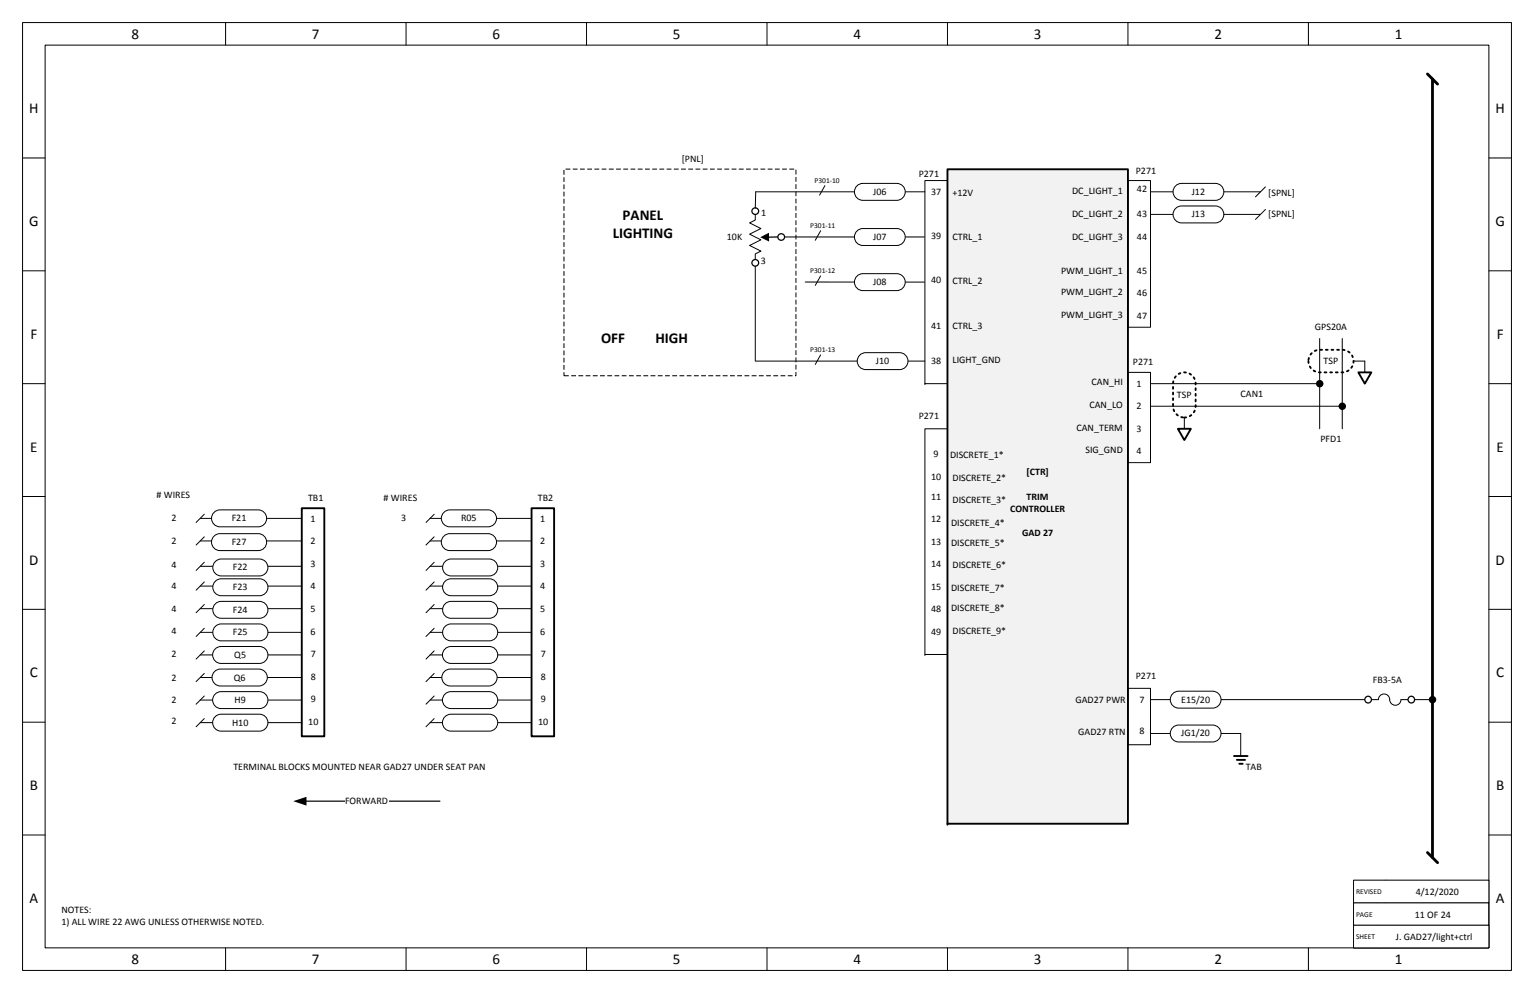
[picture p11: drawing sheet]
<svg xmlns="http://www.w3.org/2000/svg" width="432mm" height="279mm" viewBox="0 0 432 279" stroke-linecap="round" stroke-linejoin="round" font-family="sans-serif">
<path d="M317.5 104.8h6.3v25.4h-6.3zM317.5 130.2h.1" fill="none" stroke="#000" stroke-width=".28"/>
<path d="M260.3 120.6h6.4v63.5h-6.4z" fill="#fff"/>
<path d="M260.3 120.6h6.4v63.5h-6.4zM260.3 184.1h.1" fill="none" stroke="#000" stroke-width=".28"/>
<path d="M158.7 105.7h65.3v-58.1h-65.3v58.1" fill="none" stroke="#000" stroke-width=".28" stroke-dasharray="1.4 .7" stroke-linecap="butt"/>
<path d="M381 260.3h7.3v6.4h-7.3z" fill="#fff"/>
<path d="M388.3 260.3h-7.3v6.4h7.3" fill="none" stroke="#000" stroke-width=".28"/>
<path d="M388.3 260.3h30.8v6.4h-30.8z" fill="#fff"/>
<path d="M388.3 260.3h30.8v6.4h-30.8" fill="none" stroke="#000" stroke-width=".28"/>
<path d="M381 254h6.6v6.3h-6.6z" fill="#fff"/>
<path d="M387.6 254h-6.6v6.3h6.6" fill="none" stroke="#000" stroke-width=".28"/>
<path d="M387.6 254h31.5v6.3h-31.5z" fill="#fff"/>
<g fill="none" stroke="#000" stroke-width=".28">
<path d="M6.3 6.3h419.1v266.7h-419.1zM12.7 12.7h406.4v254h-406.4zM63.5 6.3v6.4M114.3 6.3v6.4M165.1 6.3v6.4M215.9 6.3v6.4M266.7 6.3v6.4M317.5 6.3v6.4M368.3 6.3v6.4M6.3 44.4h6.4M419.1 44.4h6.3M6.3 76.2h6.4"/>
<path d="M419.1 76.2h6.3M6.3 107.9h6.4M419.1 107.9h6.3M6.3 139.7h6.4M419.1 139.7h6.3M6.3 171.4h6.4M419.1 171.4h6.3M6.3 203.2h6.4M419.1 203.2h6.3M6.3 234.9h6.4M419.1 234.9h6.3M387.6 254h31.5v6.3h-31.5"/>
<path d="M63.5 266.7v6.4M114.3 266.7v6.4M165.1 266.7v6.4M215.9 266.7v6.4M266.7 266.7v6.4M317.5 266.7v6.4M368.3 266.7v6.4"/>
</g>
<path d="M317.5 193.7h6.3v15.8h-6.3z" fill="#fff"/>
<path d="M317.5 193.7h6.3v15.8h-6.3zM317.5 209.5h.1" fill="none" stroke="#000" stroke-width=".28"/>
<path d="M260.3 50.8h6.4v57.1h-6.4z" fill="#fff"/>
<path d="M260.3 50.8h6.4v57.1h-6.4zM260.3 107.9h.1" fill="none" stroke="#000" stroke-width=".28"/>
<path d="M317.5 50.8h6.3v41.3h-6.3z" fill="#fff"/>
<path d="M317.5 50.8h6.3v41.3h-6.3zM317.5 92.1h.1" fill="none" stroke="#000" stroke-width=".28"/>
<path d="M266.7 47.6h50.8v184.2h-50.8z" fill="#f2f2f2"/>
<path d="M266.7 47.6h50.8v184.2h-50.8z" fill="none" stroke="#000" stroke-width=".53"/>
<circle cx="266.7" cy="231.8" r=".26" fill="#000"/>
<path d="M323.8 54h31M356.2 52.6l-2.8 2.8M356.2 58.9l-2.8 2.8M212.6 60.3v1.6l-1.6 .8 3.2 1.6-3.2 1.6 3.2 1.6-3.2 1.6 3.2 1.6-1.6 .7v1.6M323.8 60.3h31M323.8 206.4h25.4v6.3" fill="none" stroke="#000" stroke-width=".28"/>
<circle cx="212.6" cy="59.4" r=".94" fill="#fff"/>
<circle cx="212.6" cy="59.4" r=".94" fill="none" stroke="#000" stroke-width=".35"/>
<circle cx="212.6" cy="74" r=".94" fill="#fff"/>
<g fill="none" stroke="#000" stroke-width=".35">
<path d="M218.9 66.7h-2.7"/>
<circle cx="212.6" cy="74" r=".94"/>
</g>
<path d="M214 66.8l2.5-1.3v2.5z" fill="#000"/>
<circle cx="219.9" cy="66.7" r=".94" fill="#fff"/>
<circle cx="219.9" cy="66.7" r=".94" fill="none" stroke="#000" stroke-width=".35"/>
<path d="M260.3 54h-47.6l-.1 4.6M212.6 74.9v26.7M220.9 66.7h39.3M226.7 79.4h33.5M212.7 101.6h47.6M323.8 107.9h47.7M323.8 114.3h54M333.4 117.5v3.1" fill="none" stroke="#000" stroke-width=".28"/>
<g fill="#000">
<circle cx="371.5" cy="108" r="1.05"/>
<circle cx="377.8" cy="114.3" r="1.05"/>
</g>
<path d="M333.4 117.5a3.2 3.2 0 0 0 3.1-3.2v-6.4a3.2 3.2 0 0 0-3.1-3.1 3.2 3.2 0 0 0-3.2 3.1v6.4a3.2 3.2 0 0 0 3.2 3.2" fill="none" stroke="#000" stroke-width=".53" stroke-dasharray=".5 1.1"/>
<path d="M331.6 120.6h3.6l-1.8 3.2z" fill="#fff"/>
<path d="M331.6 120.6h3.6l-1.8 3.2z" fill="none" stroke="#000" stroke-width=".53"/>
<path d="M323.8 196.8h60.4M386 196.8h2a1.66 1.66 0 0 1 1.9-1.5 1.66 1.66 0 0 1 1.4 2.1 1.59 1.59 0 0 0 1.7 1 1.59 1.59 0 0 0 1.4-1.6h1.9M397.3 196.8h5.9" fill="none" stroke="#000" stroke-width=".28"/>
<path d="M401.8 20.8l2.9 2.9M403.2 22.2v219.1M401.8 239.9l2.9 2.8" fill="none" stroke="#000" stroke-width=".79"/>
<circle cx="403.2" cy="196.9" r="1.05" fill="#000"/>
<circle cx="397.3" cy="196.9" r=".93" fill="#fff"/>
<circle cx="397.3" cy="196.9" r=".93" fill="none" stroke="#000" stroke-width=".35"/>
<circle cx="385.1" cy="196.9" r=".94" fill="#fff"/>
<circle cx="385.1" cy="196.9" r=".94" fill="none" stroke="#000" stroke-width=".35"/>
<path d="M371.5 95.2v25.4M377.8 95.2v25.4M384.2 101.6v3.2" fill="none" stroke="#000" stroke-width=".28"/>
<path d="M368.3 101.6a3.2 3.2 0 0 0 3.2 3.2h6.3a3.2 3.2 0 0 0 3.2-3.2 3.2 3.2 0 0 0-3.2-3.2h-6.3a3.2 3.2 0 0 0-3.2 3.2" fill="none" stroke="#000" stroke-width=".53" stroke-dasharray=".5 1.1"/>
<path d="M382.4 104.8h3.6l-1.8 3.1z" fill="#fff"/>
<path d="M382.4 104.8h3.6l-1.8 3.1zM347.3 212.7h3.9M348.1 213.8h2.4M348.8 214.9h1" fill="none" stroke="#000" stroke-width=".53"/>
<path d="M381 101.6h3.2" fill="none" stroke="#000" stroke-width=".28"/>
<path d="M381 260.3h7.3v6.4h-7.3z" fill="#fff"/>
<path d="M388.3 260.3h-7.3v6.4h7.3" fill="none" stroke="#000" stroke-width=".28"/>
<path d="M388.3 260.3h30.8v6.4h-30.8z" fill="#fff"/>
<path d="M388.3 260.3h30.8v6.4h-30.8" fill="none" stroke="#000" stroke-width=".28"/>
<path d="M241 52.5a2.36 2.36 0 0 1 1.9-.9h9.5a2.38 2.38 0 0 1 2.4 2.4 2.38 2.38 0 0 1-2.4 2.4h-9.5a2.39 2.39 0 0 1-2.2-1.4 2.39 2.39 0 0 1 .3-2.5z" fill-rule="evenodd" fill="#fff"/>
<path d="M241 52.5a2.36 2.36 0 0 1 1.9-.9h9.5a2.38 2.38 0 0 1 2.4 2.4 2.38 2.38 0 0 1-2.4 2.4h-9.5a2.39 2.39 0 0 1-2.2-1.4 2.39 2.39 0 0 1 .3-2.5z" fill="none" stroke="#000" stroke-width=".28"/>
<path d="M241 65.2a2.36 2.36 0 0 1 1.9-.9h9.5a2.38 2.38 0 0 1 2.4 2.4 2.38 2.38 0 0 1-2.4 2.4h-9.5a2.39 2.39 0 0 1-2.2-1.4 2.39 2.39 0 0 1 .3-2.5z" fill-rule="evenodd" fill="#fff"/>
<path d="M241 65.2a2.36 2.36 0 0 1 1.9-.9h9.5a2.38 2.38 0 0 1 2.4 2.4 2.38 2.38 0 0 1-2.4 2.4h-9.5a2.39 2.39 0 0 1-2.2-1.4 2.39 2.39 0 0 1 .3-2.5z" fill="none" stroke="#000" stroke-width=".28"/>
<path d="M241 77.9a2.36 2.36 0 0 1 1.9-.9h9.5a2.38 2.38 0 0 1 2.4 2.4 2.38 2.38 0 0 1-2.4 2.4h-9.5a2.39 2.39 0 0 1-2.2-1.4 2.39 2.39 0 0 1 .3-2.5z" fill-rule="evenodd" fill="#fff"/>
<path d="M241 77.9a2.36 2.36 0 0 1 1.9-.9h9.5a2.38 2.38 0 0 1 2.4 2.4 2.38 2.38 0 0 1-2.4 2.4h-9.5a2.39 2.39 0 0 1-2.2-1.4 2.39 2.39 0 0 1 .3-2.5z" fill="none" stroke="#000" stroke-width=".28"/>
<path d="M241.8 100.1a2.4 2.4 0 0 1 1.9-.9h9.5a2.38 2.38 0 0 1 2.4 2.4 2.38 2.38 0 0 1-2.4 2.4h-9.5a2.38 2.38 0 0 1-2.2-1.4 2.38 2.38 0 0 1 .3-2.5z" fill-rule="evenodd" fill="#fff"/>
<path d="M241.8 100.1a2.4 2.4 0 0 1 1.9-.9h9.5a2.38 2.38 0 0 1 2.4 2.4 2.38 2.38 0 0 1-2.4 2.4h-9.5a2.38 2.38 0 0 1-2.2-1.4 2.38 2.38 0 0 1 .3-2.5z" fill="none" stroke="#000" stroke-width=".28"/>
<path d="M330.7 52.5a2.4 2.4 0 0 1 1.9-.9h9.5a2.38 2.38 0 0 1 2.4 2.4 2.38 2.38 0 0 1-2.4 2.4h-9.5a2.38 2.38 0 0 1-2.2-1.4 2.38 2.38 0 0 1 .3-2.5z" fill-rule="evenodd" fill="#fff"/>
<path d="M330.7 52.5a2.4 2.4 0 0 1 1.9-.9h9.5a2.38 2.38 0 0 1 2.4 2.4 2.38 2.38 0 0 1-2.4 2.4h-9.5a2.38 2.38 0 0 1-2.2-1.4 2.38 2.38 0 0 1 .3-2.5z" fill="none" stroke="#000" stroke-width=".28"/>
<path d="M330.7 58.8a2.4 2.4 0 0 1 1.9-.8h9.5a2.38 2.38 0 0 1 2.4 2.3 2.38 2.38 0 0 1-2.4 2.4h-9.5a2.38 2.38 0 0 1-2.2-1.3 2.38 2.38 0 0 1 .3-2.6z" fill-rule="evenodd" fill="#fff"/>
<path d="M330.7 58.8a2.4 2.4 0 0 1 1.9-.8h9.5a2.38 2.38 0 0 1 2.4 2.3 2.38 2.38 0 0 1-2.4 2.4h-9.5a2.38 2.38 0 0 1-2.2-1.3 2.38 2.38 0 0 1 .3-2.6z" fill="none" stroke="#000" stroke-width=".28"/>
<path d="M329.9 195.4a2.36 2.36 0 0 1 1.9-.9h9.5a2.38 2.38 0 0 1 2.4 2.4 2.38 2.38 0 0 1-2.4 2.3h-9.5a2.39 2.39 0 0 1-2.2-1.3 2.39 2.39 0 0 1 .3-2.5z" fill-rule="evenodd" fill="#fff"/>
<path d="M329.9 195.4a2.36 2.36 0 0 1 1.9-.9h9.5a2.38 2.38 0 0 1 2.4 2.4 2.38 2.38 0 0 1-2.4 2.3h-9.5a2.39 2.39 0 0 1-2.2-1.3 2.39 2.39 0 0 1 .3-2.5z" fill="none" stroke="#000" stroke-width=".28"/>
<path d="M329.9 204.9a2.36 2.36 0 0 1 1.9-.9h9.5a2.38 2.38 0 0 1 2.4 2.4 2.38 2.38 0 0 1-2.4 2.4h-9.5a2.39 2.39 0 0 1-2.2-1.4 2.39 2.39 0 0 1 .3-2.5z" fill-rule="evenodd" fill="#fff"/>
<path d="M329.9 204.9a2.36 2.36 0 0 1 1.9-.9h9.5a2.38 2.38 0 0 1 2.4 2.4 2.38 2.38 0 0 1-2.4 2.4h-9.5a2.39 2.39 0 0 1-2.2-1.4 2.39 2.39 0 0 1 .3-2.5z" fill="none" stroke="#000" stroke-width=".28"/>
<path d="M381 247.6h9.1v6.4h-9.1z" fill="#fff"/>
<path d="M390.1 247.6h-9.1v6.4h9.1" fill="none" stroke="#000" stroke-width=".28"/>
<path d="M390.1 247.6h29v6.4h-29z" fill="#fff"/>
<path d="M390.1 247.6h29v6.4h-29" fill="none" stroke="#000" stroke-width=".28"/>
<path d="M84.9 143h6.4v64.2h-6.4z" fill="#fff"/>
<path d="M84.9 143h6.4v64.2h-6.4z" fill="none" stroke="#000" stroke-width=".53"/>
<path d="M56.4 145.9h28.5M56.4 152.2h28.5M57.5 144.7l-2.3 2.3M57.5 151l-2.3 2.4M56.4 164.9h28.5M56.4 171.3h28.5M57.5 163.7l-2.3 2.4M57.5 170.1l-2.3 2.3" fill="none" stroke="#000" stroke-width=".28"/>
<path d="M60.4 144l1.5-.5h10.8a2.38 2.38 0 0 1 2.4 2.3 2.38 2.38 0 0 1-2.4 2.4h-10.8a2.38 2.38 0 0 1-2.2-1.6 2.38 2.38 0 0 1 .7-2.6z" fill-rule="evenodd" fill="#fff"/>
<path d="M60.4 144l1.5-.5h10.8a2.38 2.38 0 0 1 2.4 2.3 2.38 2.38 0 0 1-2.4 2.4h-10.8a2.38 2.38 0 0 1-2.2-1.6 2.38 2.38 0 0 1 .7-2.6zM56.4 177.9h28.5M57.5 176.8l-2.3 2.3" fill="none" stroke="#000" stroke-width=".28"/>
<path d="M60.4 176.4a2.36 2.36 0 0 1 1.9-.8h10.7a2.38 2.38 0 0 1 2.4 2.3 2.38 2.38 0 0 1-2.4 2.4h-10.7a2.39 2.39 0 0 1-2.2-1.3 2.39 2.39 0 0 1 .3-2.6z" fill-rule="evenodd" fill="#fff"/>
<path d="M60.4 176.4a2.36 2.36 0 0 1 1.9-.8h10.7a2.38 2.38 0 0 1 2.4 2.3 2.38 2.38 0 0 1-2.4 2.4h-10.7a2.39 2.39 0 0 1-2.2-1.3 2.39 2.39 0 0 1 .3-2.6z" fill="none" stroke="#000" stroke-width=".28"/>
<path d="M60.4 150.7l1.5-.5h10.8a2.38 2.38 0 0 1 2.4 2.3 2.38 2.38 0 0 1-2.4 2.4h-10.8a2.38 2.38 0 0 1-2.2-1.6 2.38 2.38 0 0 1 .7-2.6z" fill-rule="evenodd" fill="#fff"/>
<path d="M60.4 150.7l1.5-.5h10.8a2.38 2.38 0 0 1 2.4 2.3 2.38 2.38 0 0 1-2.4 2.4h-10.8a2.38 2.38 0 0 1-2.2-1.6 2.38 2.38 0 0 1 .7-2.6z" fill="none" stroke="#000" stroke-width=".28"/>
<path d="M60.4 163.7a2.36 2.36 0 0 1 1.9-.8h10.7a2.38 2.38 0 0 1 2.4 2.3 2.38 2.38 0 0 1-2.4 2.4h-10.7a2.39 2.39 0 0 1-2.2-1.3 2.39 2.39 0 0 1 .3-2.6z" fill-rule="evenodd" fill="#fff"/>
<path d="M60.4 163.7a2.36 2.36 0 0 1 1.9-.8h10.7a2.38 2.38 0 0 1 2.4 2.3 2.38 2.38 0 0 1-2.4 2.4h-10.7a2.39 2.39 0 0 1-2.2-1.3 2.39 2.39 0 0 1 .3-2.6z" fill="none" stroke="#000" stroke-width=".28"/>
<path d="M60.4 170.1a2.36 2.36 0 0 1 1.9-.9h10.7a2.38 2.38 0 0 1 2.4 2.4 2.38 2.38 0 0 1-2.4 2.4h-10.7a2.39 2.39 0 0 1-2.2-1.4 2.39 2.39 0 0 1 .3-2.5z" fill-rule="evenodd" fill="#fff"/>
<path d="M60.4 170.1a2.36 2.36 0 0 1 1.9-.9h10.7a2.38 2.38 0 0 1 2.4 2.4 2.38 2.38 0 0 1-2.4 2.4h-10.7a2.39 2.39 0 0 1-2.2-1.4 2.39 2.39 0 0 1 .3-2.5zM56.4 203.3h28.5M57.5 202.2l-2.3 2.3" fill="none" stroke="#000" stroke-width=".28"/>
<path d="M60.7 201.5l1.5-.5h10.8a2.38 2.38 0 0 1 2.4 2.3 2.38 2.38 0 0 1-2.4 2.4h-10.8a2.38 2.38 0 0 1-2.2-1.6 2.38 2.38 0 0 1 .7-2.6z" fill-rule="evenodd" fill="#fff"/>
<path d="M56.4 197h28.5M57.5 195.8l-2.3 2.3M60.7 201.5l1.5-.5h10.8a2.38 2.38 0 0 1 2.4 2.3 2.38 2.38 0 0 1-2.4 2.4h-10.8a2.38 2.38 0 0 1-2.2-1.6 2.38 2.38 0 0 1 .7-2.6z" fill="none" stroke="#000" stroke-width=".28"/>
<path d="M60.7 195.1l1.5-.5h10.8a2.38 2.38 0 0 1 2.4 2.4 2.38 2.38 0 0 1-2.4 2.4h-10.8a2.38 2.38 0 0 1-2.2-1.6 2.38 2.38 0 0 1 .7-2.7z" fill-rule="evenodd" fill="#fff"/>
<path d="M56.4 190.6h28.5M57.5 189.5l-2.3 2.3M60.7 195.1l1.5-.5h10.8a2.38 2.38 0 0 1 2.4 2.4 2.38 2.38 0 0 1-2.4 2.4h-10.8a2.38 2.38 0 0 1-2.2-1.6 2.38 2.38 0 0 1 .7-2.7z" fill="none" stroke="#000" stroke-width=".28"/>
<path d="M60.6 188.8l1.5-.5h10.8a2.38 2.38 0 0 1 2.3 2.3 2.38 2.38 0 0 1-2.3 2.4h-10.8a2.38 2.38 0 0 1-2.3-1.6 2.38 2.38 0 0 1 .8-2.6z" fill-rule="evenodd" fill="#fff"/>
<path d="M56.4 184.3h28.5M57.5 183.1l-2.3 2.3M60.6 188.8l1.5-.5h10.8a2.38 2.38 0 0 1 2.3 2.3 2.38 2.38 0 0 1-2.3 2.4h-10.8a2.38 2.38 0 0 1-2.3-1.6 2.38 2.38 0 0 1 .8-2.6z" fill="none" stroke="#000" stroke-width=".28"/>
<path d="M60.7 182.4l1.5-.5h10.8a2.38 2.38 0 0 1 2.4 2.4 2.38 2.38 0 0 1-2.4 2.4h-10.8a2.38 2.38 0 0 1-2.2-1.6 2.38 2.38 0 0 1 .7-2.7z" fill-rule="evenodd" fill="#fff"/>
<path d="M56.4 159.3h28.5M57.5 158.2l-2.3 2.3M60.7 182.4l1.5-.5h10.8a2.38 2.38 0 0 1 2.4 2.4 2.38 2.38 0 0 1-2.4 2.4h-10.8a2.38 2.38 0 0 1-2.2-1.6 2.38 2.38 0 0 1 .7-2.7z" fill="none" stroke="#000" stroke-width=".28"/>
<path d="M60.8 157.8l1.5-.5h10.7a2.38 2.38 0 0 1 2.4 2.4 2.38 2.38 0 0 1-2.4 2.4h-10.7a2.38 2.38 0 0 1-2.3-1.6 2.38 2.38 0 0 1 .8-2.7z" fill-rule="evenodd" fill="#fff"/>
<path d="M60.8 157.8l1.5-.5h10.7a2.38 2.38 0 0 1 2.4 2.4 2.38 2.38 0 0 1-2.4 2.4h-10.7a2.38 2.38 0 0 1-2.3-1.6 2.38 2.38 0 0 1 .8-2.7z" fill="none" stroke="#000" stroke-width=".28"/>
<path d="M149.6 143h6.4v64.2h-6.4z" fill="#fff"/>
<path d="M149.6 143h6.4v64.2h-6.4z" fill="none" stroke="#000" stroke-width=".53"/>
<path d="M121.1 145.9h28.5M121.1 152.2h28.5M122.2 144.7l-2.3 2.3M122.2 151l-2.3 2.4M121.1 164.9h28.5M121.1 171.3h28.5M122.2 163.7l-2.3 2.4M122.2 170.1l-2.3 2.3" fill="none" stroke="#000" stroke-width=".28"/>
<path d="M125.1 144l1.5-.5h10.8a2.38 2.38 0 0 1 2.4 2.3 2.38 2.38 0 0 1-2.4 2.4h-10.8a2.37 2.37 0 0 1-2.2-1.6 2.37 2.37 0 0 1 .7-2.6z" fill-rule="evenodd" fill="#fff"/>
<path d="M125.1 144l1.5-.5h10.8a2.38 2.38 0 0 1 2.4 2.3 2.38 2.38 0 0 1-2.4 2.4h-10.8a2.37 2.37 0 0 1-2.2-1.6 2.37 2.37 0 0 1 .7-2.6zM121.1 177.9h28.5M122.2 176.8l-2.3 2.3" fill="none" stroke="#000" stroke-width=".28"/>
<path d="M125.5 176.1l1.5-.5h10.7a2.38 2.38 0 0 1 2.4 2.3 2.38 2.38 0 0 1-2.4 2.4h-10.7a2.38 2.38 0 0 1-2.3-1.6 2.38 2.38 0 0 1 .8-2.6z" fill-rule="evenodd" fill="#fff"/>
<path d="M125.5 176.1l1.5-.5h10.7a2.38 2.38 0 0 1 2.4 2.3 2.38 2.38 0 0 1-2.4 2.4h-10.7a2.38 2.38 0 0 1-2.3-1.6 2.38 2.38 0 0 1 .8-2.6z" fill="none" stroke="#000" stroke-width=".28"/>
<path d="M124.8 151a2.4 2.4 0 0 1 1.8-.8h10.8a2.38 2.38 0 0 1 2.4 2.3 2.38 2.38 0 0 1-2.4 2.4h-10.8a2.38 2.38 0 0 1-2.1-1.3 2.38 2.38 0 0 1 .3-2.6z" fill-rule="evenodd" fill="#fff"/>
<path d="M124.8 151a2.4 2.4 0 0 1 1.8-.8h10.8a2.38 2.38 0 0 1 2.4 2.3 2.38 2.38 0 0 1-2.4 2.4h-10.8a2.38 2.38 0 0 1-2.1-1.3 2.38 2.38 0 0 1 .3-2.6z" fill="none" stroke="#000" stroke-width=".28"/>
<path d="M125.5 163.4l1.5-.5h10.7a2.38 2.38 0 0 1 2.4 2.3 2.38 2.38 0 0 1-2.4 2.4h-10.7a2.38 2.38 0 0 1-2.3-1.6 2.38 2.38 0 0 1 .8-2.6z" fill-rule="evenodd" fill="#fff"/>
<path d="M125.5 163.4l1.5-.5h10.7a2.38 2.38 0 0 1 2.4 2.3 2.38 2.38 0 0 1-2.4 2.4h-10.7a2.38 2.38 0 0 1-2.3-1.6 2.38 2.38 0 0 1 .8-2.6z" fill="none" stroke="#000" stroke-width=".28"/>
<path d="M125.5 169.7l1.5-.5h10.7a2.38 2.38 0 0 1 2.4 2.4 2.38 2.38 0 0 1-2.4 2.4h-10.7a2.38 2.38 0 0 1-2.3-1.6 2.38 2.38 0 0 1 .8-2.7z" fill-rule="evenodd" fill="#fff"/>
<path d="M125.5 169.7l1.5-.5h10.7a2.38 2.38 0 0 1 2.4 2.4 2.38 2.38 0 0 1-2.4 2.4h-10.7a2.38 2.38 0 0 1-2.3-1.6 2.38 2.38 0 0 1 .8-2.7zM121.1 203.3h28.5M122.2 202.2l-2.3 2.3" fill="none" stroke="#000" stroke-width=".28"/>
<path d="M125.1 201.8a2.4 2.4 0 0 1 1.8-.8h10.8a2.38 2.38 0 0 1 2.4 2.3 2.38 2.38 0 0 1-2.4 2.4h-10.8a2.38 2.38 0 0 1-2.1-1.3 2.38 2.38 0 0 1 .3-2.6z" fill-rule="evenodd" fill="#fff"/>
<path d="M121.1 197h28.5M122.2 195.8l-2.3 2.3M125.1 201.8a2.4 2.4 0 0 1 1.8-.8h10.8a2.38 2.38 0 0 1 2.4 2.3 2.38 2.38 0 0 1-2.4 2.4h-10.8a2.38 2.38 0 0 1-2.1-1.3 2.38 2.38 0 0 1 .3-2.6z" fill="none" stroke="#000" stroke-width=".28"/>
<path d="M125.1 195.5a2.4 2.4 0 0 1 1.8-.9h10.8a2.38 2.38 0 0 1 2.4 2.4 2.38 2.38 0 0 1-2.4 2.4h-10.8a2.38 2.38 0 0 1-2.1-1.4 2.38 2.38 0 0 1 .3-2.5z" fill-rule="evenodd" fill="#fff"/>
<path d="M121.1 190.6h28.5M122.2 189.5l-2.3 2.3M125.1 195.5a2.4 2.4 0 0 1 1.8-.9h10.8a2.38 2.38 0 0 1 2.4 2.4 2.38 2.38 0 0 1-2.4 2.4h-10.8a2.38 2.38 0 0 1-2.1-1.4 2.38 2.38 0 0 1 .3-2.5z" fill="none" stroke="#000" stroke-width=".28"/>
<path d="M125.3 188.8l1.4-.5h10.8a2.38 2.38 0 0 1 2.4 2.3 2.38 2.38 0 0 1-2.4 2.4h-10.8a2.38 2.38 0 0 1-2.2-1.6 2.38 2.38 0 0 1 .8-2.6z" fill-rule="evenodd" fill="#fff"/>
<path d="M121.1 184.3h28.5M122.2 183.1l-2.3 2.3M125.3 188.8l1.4-.5h10.8a2.38 2.38 0 0 1 2.4 2.3 2.38 2.38 0 0 1-2.4 2.4h-10.8a2.38 2.38 0 0 1-2.2-1.6 2.38 2.38 0 0 1 .8-2.6z" fill="none" stroke="#000" stroke-width=".28"/>
<path d="M125.1 182.8a2.4 2.4 0 0 1 1.8-.9h10.8a2.38 2.38 0 0 1 2.4 2.4 2.38 2.38 0 0 1-2.4 2.4h-10.8a2.38 2.38 0 0 1-2.1-1.4 2.38 2.38 0 0 1 .3-2.5z" fill-rule="evenodd" fill="#fff"/>
<path d="M121.1 159.3h28.5M122.2 158.2l-2.3 2.3M125.1 182.8a2.4 2.4 0 0 1 1.8-.9h10.8a2.38 2.38 0 0 1 2.4 2.4 2.38 2.38 0 0 1-2.4 2.4h-10.8a2.38 2.38 0 0 1-2.1-1.4 2.38 2.38 0 0 1 .3-2.5z" fill="none" stroke="#000" stroke-width=".28"/>
<path d="M125.5 157.8l1.5-.5h10.7a2.38 2.38 0 0 1 2.4 2.4 2.38 2.38 0 0 1-2.4 2.4h-10.7a2.38 2.38 0 0 1-2.3-1.6 2.38 2.38 0 0 1 .8-2.7z" fill-rule="evenodd" fill="#fff"/>
<path d="M125.5 157.8l1.5-.5h10.7a2.38 2.38 0 0 1 2.4 2.4 2.38 2.38 0 0 1-2.4 2.4h-10.7a2.38 2.38 0 0 1-2.3-1.6 2.38 2.38 0 0 1 .8-2.7z" fill="none" stroke="#000" stroke-width=".28"/>
<path d="M86 225.4h37.8" fill="none" stroke="#000" stroke-width=".35"/>
<path d="M82.5 225.4l3.8-1.2v2.5z" fill="#000"/>
<path d="M97.1 223.7h12.1v3.4h-12.1z" fill="#fff"/>
<path d="M232.2 52.2l-1.5 2.7M231 64.9l-1.5 2.7M231 77.6l-1.5 2.7M231 99.9l-1.5 2.6" fill="none" stroke="#000" stroke-width=".28"/>
<g font-size="4.2">
<text x="37" y="11">8</text>
<text x="87.8" y="11">7</text>
<text x="138.6" y="11">6</text>
<text x="189.4" y="11">5</text>
<text x="240.2" y="11">4</text>
<text x="291" y="11">3</text>
<text x="341.8" y="11">2</text>
<text x="392.6" y="11">1</text>
<text x="8.2" y="31.8">H</text>
<text x="421" y="31.8">H</text>
<text x="8.2" y="63.6">G</text>
<text x="175.2" y="61.9">PANEL</text>
<text x="420.9" y="63.6">G</text>
<text x="172.5" y="67">LIGHTING</text>
<text x="8.6" y="95.3">F</text>
<text x="421.3" y="95.3">F</text>
<text x="169.2" y="96.5">OFF</text>
<text x="184.5" y="96.4">HIGH</text>
<text x="8.5" y="127.1">E</text>
<text x="421.2" y="127.1">E</text>
<text x="8.2" y="158.8">D</text>
<text x="421" y="158.8">D</text>
<text x="8.4" y="190.6">C</text>
<text x="421.2" y="190.6">C</text>
<text x="8.4" y="222.3">B</text>
<text x="421.1" y="222.3">B</text>
<text x="8.3" y="254.1">A</text>
<text x="421" y="254.1">A</text>
<text x="37" y="271.4">8</text>
<text x="87.8" y="271.4">7</text>
<text x="138.6" y="271.4">6</text>
<text x="189.4" y="271.4">5</text>
<text x="240.2" y="271.4">4</text>
<text x="291" y="271.4">3</text>
<text x="341.8" y="271.4">2</text>
<text x="392.6" y="271.4">1</text>
</g>
<g font-size="2.8">
<text x="191.9" y="45.7">[PNL]</text>
<text x="258.6" y="49.8">P271</text>
<text x="319.7" y="48.8">P271</text>
<text x="245.8" y="54.8">J06</text>
<text x="262.1" y="54.8">37</text>
<text x="268.1" y="55.2">+12V</text>
<text x="301.8" y="54.5">DC_LIGHT_1</text>
<text x="320" y="54">42</text>
<text x="335.5" y="54.8">J12</text>
<text x="357" y="55.2">[SPNL]</text>
<text x="214.3" y="60.8">1</text>
<text x="301.8" y="61.2">DC_LIGHT_2</text>
<text x="320" y="61.2">43</text>
<text x="335.5" y="61.2">J13</text>
<text x="357" y="61.2">[SPNL]</text>
<text x="204.6" y="67.5">10K</text>
<text x="245.8" y="67.5">J07</text>
<text x="262.1" y="67.2">39</text>
<text x="268.1" y="67.5">CTRL_1</text>
<text x="301.8" y="67.5">DC_LIGHT_3</text>
<text x="320" y="67.5">44</text>
<text x="214.1" y="74.2">3</text>
<text x="298.7" y="77">PWM_LIGHT_1</text>
<text x="320" y="77">45</text>
<text x="245.8" y="80.2">J08</text>
<text x="262.1" y="79.5">40</text>
<text x="268.1" y="79.9">CTRL_2</text>
<text x="298.7" y="83">PWM_LIGHT_2</text>
<text x="320" y="83.4">46</text>
<text x="298.7" y="89.4">PWM_LIGHT_3</text>
<text x="320" y="89.7">47</text>
<text x="262.1" y="92.6">41</text>
<text x="268.1" y="92.6">CTRL_3</text>
<text x="370.1" y="92.9">GPS20A</text>
<text x="246.6" y="102.4">J10</text>
<text x="262.1" y="102.4">38</text>
<text x="268.1" y="102.1">LIGHT_GND</text>
<text x="318.9" y="102.8">P271</text>
<text x="372.6" y="102.4">TSP</text>
<text x="307.3" y="108.4">CAN_HI</text>
<text x="320" y="108.8">1</text>
<text x="331.3" y="112">TSP</text>
<text x="349.2" y="111.6">CAN1</text>
<text x="258.6" y="118">P271</text>
<text x="306.7" y="114.8">CAN_LO</text>
<text x="320" y="115.1">2</text>
<text x="303" y="121.1">CAN_TERM</text>
<text x="320" y="121.5">3</text>
<text x="371.7" y="124.3">PFD1</text>
<text x="262.8" y="128.6">9</text>
<text x="267.4" y="128.9">DISCRETE_1*</text>
<text x="305.6" y="127.5">SIG_GND</text>
<text x="320" y="127.8">4</text>
<text x="262.1" y="135">10</text>
<text x="268.1" y="135.3">DISCRETE_2*</text>
<text x="288.9" y="133.8">[CTR]</text>
<text x="44.1" y="140.2"># WIRES</text>
<text x="86.7" y="141">TB1</text>
<text x="108" y="140.9"># WIRES</text>
<text x="151.4" y="141">TB2</text>
<text x="262.1" y="140.5">11</text>
<text x="268.1" y="141.6">DISCRETE_3*</text>
<text x="284.4" y="143.9">CONTROLLER</text>
<text x="289" y="140.5">TRIM</text>
<text x="48.2" y="146.7">2</text>
<text x="65.2" y="146.7">F21</text>
<text x="87.4" y="146.8">1</text>
<text x="112.9" y="146.7">3</text>
<text x="129.8" y="146.7">R05</text>
<text x="152.1" y="146.8">1</text>
<text x="262.1" y="146.9">12</text>
<text x="267.7" y="148">DISCRETE_4*</text>
<text x="48.2" y="153">2</text>
<text x="65.2" y="153.4">F27</text>
<text x="87.4" y="153.1">2</text>
<text x="152.1" y="153.1">2</text>
<text x="262.1" y="153.2">13</text>
<text x="267.7" y="153.6">DISCRETE_5*</text>
<text x="287.7" y="150.7">GAD 27</text>
<text x="48.2" y="159.7">4</text>
<text x="65.6" y="160.5">F22</text>
<text x="87.4" y="159.5">3</text>
<text x="152.1" y="159.5">3</text>
<text x="262.1" y="159.6">14</text>
<text x="268.1" y="160">DISCRETE_6*</text>
<text x="48.2" y="165.7">4</text>
<text x="65.6" y="166.1">F23</text>
<text x="87.4" y="165.9">4</text>
<text x="152.1" y="165.9">4</text>
<text x="262.1" y="165.9">15</text>
<text x="267.7" y="166.3">DISCRETE_7*</text>
<text x="48.2" y="172.1">4</text>
<text x="65.6" y="172.4">F24</text>
<text x="87.4" y="172.2">5</text>
<text x="152.1" y="172.2">5</text>
<text x="262.1" y="172.3">48</text>
<text x="267.7" y="171.9">DISCRETE_8*</text>
<text x="48.2" y="178.4">4</text>
<text x="65.6" y="178.8">F25</text>
<text x="87.4" y="178.6">6</text>
<text x="152.1" y="178.6">6</text>
<text x="262.1" y="178.6">49</text>
<text x="268.1" y="178.3">DISCRETE_9*</text>
<text x="48.2" y="184.8">2</text>
<text x="66" y="185.1">Q5</text>
<text x="87.5" y="184.9">7</text>
<text x="152.2" y="184.9">7</text>
<text x="48.2" y="191.5">2</text>
<text x="65.8" y="191.5">Q6</text>
<text x="87.5" y="191.2">8</text>
<text x="152.2" y="191.2">8</text>
<text x="319.7" y="191">P271</text>
<text x="48.2" y="197.8">2</text>
<text x="66" y="197.8">H9</text>
<text x="87.5" y="197.6">9</text>
<text x="152.2" y="197.6">9</text>
<text x="302.7" y="197.7">GAD27 PWR</text>
<text x="320.8" y="197.7">7</text>
<text x="332.5" y="197.7">E15/20</text>
<text x="386.4" y="192.1">FB3-5A</text>
<text x="48.2" y="203.8">2</text>
<text x="86.8" y="203.9">10</text>
<text x="151.5" y="203.9">10</text>
<text x="65.3" y="204.2">H10</text>
<text x="303.5" y="206.9">GAD27 RTN</text>
<text x="320.8" y="206.4">8</text>
<text x="332.5" y="207.2">JG1/20</text>
<text x="65.7" y="216.7">TERMINAL BLOCKS MOUNTED NEAR GAD27 UNDER SEAT PAN</text>
<text x="350.7" y="216.7">TAB</text>
<text x="97.1" y="226.3">FORWARD</text>
<text x="398.5" y="251.8">4/12/2020</text>
<text x="17.3" y="257">NOTES:</text>
<text x="17.3" y="260.4">1) ALL WIRE 22 AWG UNLESS OTHERWISE NOTED.</text>
<text x="398.3" y="258.2">11 OF 24</text>
<text x="392.9" y="264.5">J. GAD27/light+ctrl</text>
</g>
<g font-size="2.1">
<text x="229.3" y="51.5">P301-10</text>
<text x="228" y="64.2">P301-11</text>
<text x="228" y="76.9">P301-12</text>
<text x="228" y="99.2">P301-13</text>
<text x="381.7" y="251.6">REVISED</text>
<text x="381.7" y="257.9">PAGE</text>
<text x="381.7" y="264.3">SHEET</text>
</g>
</svg>
